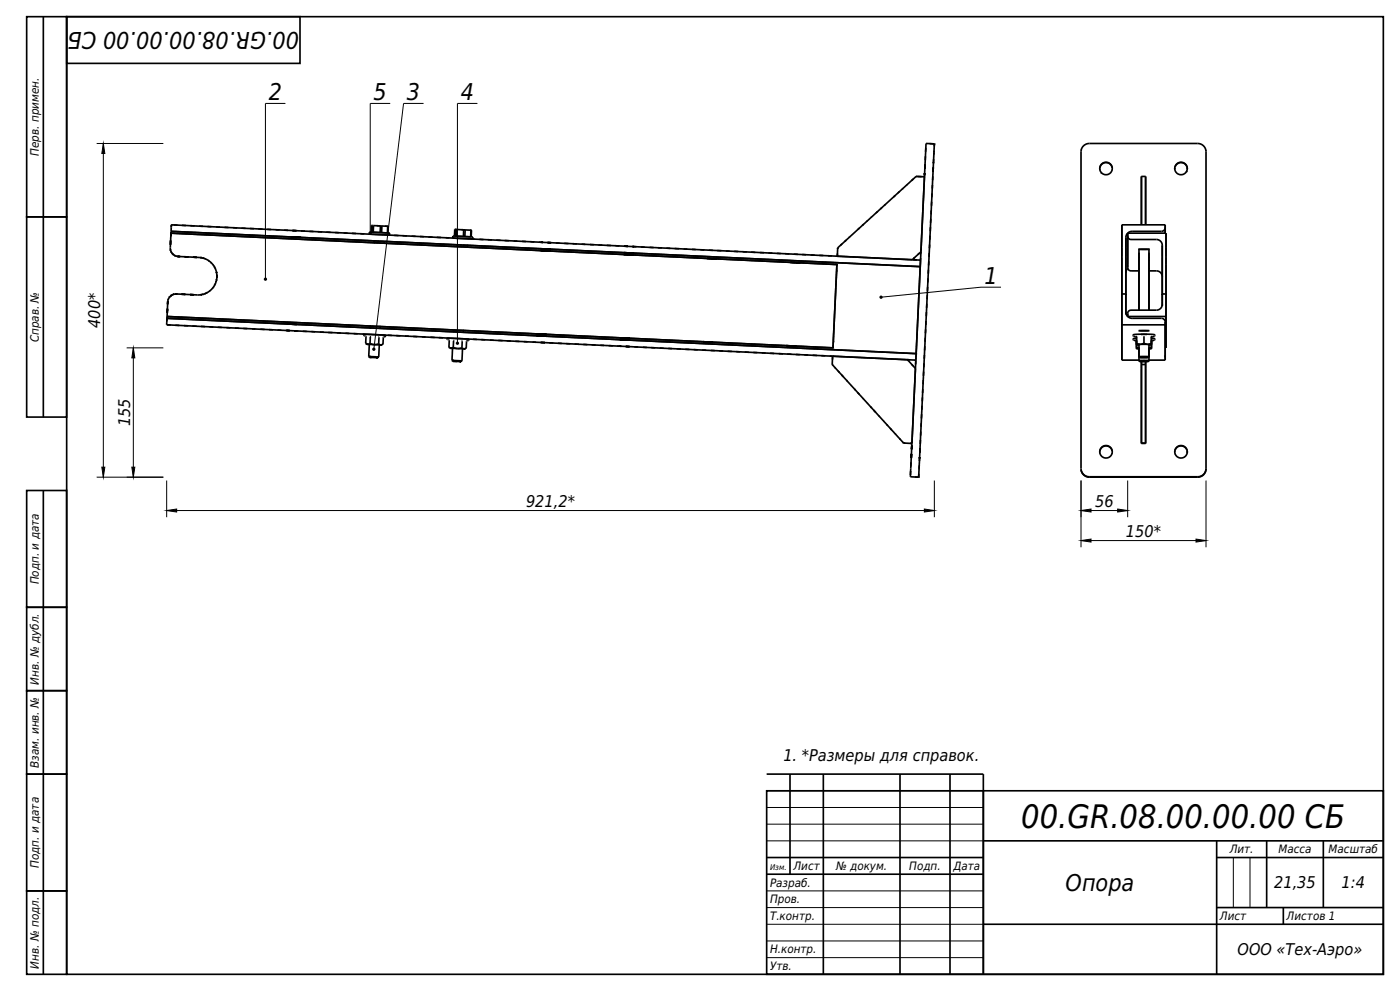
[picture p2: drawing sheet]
<svg xmlns="http://www.w3.org/2000/svg" width="420mm" height="297mm" viewBox="0 0 420 297" stroke-linecap="round" stroke-linejoin="round" font-family="sans-serif">
<g fill="none" stroke="#000" stroke-width=".5">
<path d="M8 5h12v60h-12zM13 5v120M20 5h395v287h-395zM20 5h70v14h-70zM268.6 58.6l-.5 .4M269.8 57.4l-.4 .4M270.9 56.5l-.2 .2M272.2 55.3l-.2 .1M274 53.7l-.5 .4M274.8 52.9h1.7a.57 .57 0 0 1 .8 .1 .57 .57 0 0 1 0 .7l-1 21.8-2.1 1.9a2.27 2.27 0 0 1-2.1 .4l-20.9-1M274.8 52.9l-23.5 21.4M274.8 52.9h.1"/>
<path d="M275.3 52.9h1.2M277.4 52.4v-.5l-.1 1M277.5 50.5v-1.2v1.2M277.6 46.8v1.2M277.7 45.5l-4.6 96.8a.44 .44 0 0 0 .1 .6 .44 .44 0 0 0 .6 0l1.8 .1M277.7 44.3v1.2M278.9 43.1h1.2M279.6 57.9v1.2M279.7 55.4v1.1M279.8 52.8v1.2M280 50.2l-.1 1.3zM280.1 47.7l-.1 1.2v-.2"/>
<path d="M280.2 45.6v.8M280.2 45.6l-4.5 94.9M280.2 45.2v.4M280.3 43.1l-1.9-.1a.61 .61 0 0 0-.7 .3 .61 .61 0 0 0 .1 .7l-.1 1.5M280.3 43.1v.8M280.3 43.1l-.1 2.5M324.4 44.9v.1M325 43.8l.8-.6 1-.2h32.5l1.4 .5 1 1.2 .1 95.7-.5 1.4-1.2 .9-33.5 .2-1.3-.5-.9-1.2-.1-95.7 .1-.8zM329.9 50.7l.1 .3M330.3 51.8l.2 .2M333.7 50.3l-.7-1.2-1.3-.4-1.2 .6-.6 1.2M333.7 50.9l-.1 .1"/>
<path d="M342.4 53v14.3M342.4 52.9v.1M342.4 52.9h1.3M342.4 52.9v14.5M342.4 53h.1M343.7 52.9v14.4M343.7 52.9v14.5M352.4 50.5v.1M352.4 50.3v.4M352.5 50.1l.8-1.1 1.4-.2 1.1 .7 .4 1.2M356.1 51.2l-.2 .4M356.2 50.5v.1"/>
<path d="M361.7 45.1l.1 .1M8 65h12v60h-12zM51.1 74.8l.1 .2M51.2 72.1l-.1 1.2zM51.3 75.3v.1M51.3 69.9v.9M51.3 69.9l60.9 2.8M51.3 69.9l199.8 9.4M51.3 69.9l-.1 5.2 .8 1.2 1.5 .6M51.3 69.6l-.1 1.2M51.3 69.3l-.1 1.5M51.3 69.3l61 2.9"/>
<path d="M51.4 75.5v.1M51.4 67.4v.7M51.4 67.4l-.1 1.9M51.4 67.4l224 10.5a.51 .51 0 0 1 .7 .1 .51 .51 0 0 1 0 .6v1.3l-224.8-10.6M51.5 75.8h.1M51.6 75.9h.1M51.7 76l.2 .2M52 76.3h.1M52.1 67.4l1.2 .1M52.1 76.4h.1M52.3 76.5l.1 .1M52.5 76.6l.1 .1"/>
<path d="M52.7 76.7l.2 .1M53.2 76.8l.3 .1M53.5 76.9h.5M53.5 76.9l6.6 .3 1.9 .6 1.3 .8 1 1.3 .6 1.4 .2 1.5-.3 1.6-.6 1.4-1 1.2-1.4 .9-2.2 .5-6.7-.3M54.6 67.5l1.2 .1M55.4 77h1.1M57.1 67.6l1.3 .1M57.9 77.1h1.1M59.7 67.8h1.2M60.2 77.2h.3M60.8 77.3l.2 .1M61.2 77.4l.1 .1"/>
<path d="M61.5 77.6h.1M62.2 67.9h1.2M62.5 78.1l.1 .1M63.4 78.8h.1M63.8 79.3h.1M64.1 79.6v.1M64.3 80l.1 .1M64.8 68l1.2 .1M67.4 68.1l1.1 .1M70 68.3h1.1M72.5 68.4h1.1M75 68.5h1.2"/>
<path d="M77.5 68.6l1.3 .1M80.2 68.7l1.1 .1M82.7 68.9h1.2M85.2 69h1.2M87.3 71l1.5 .1zM87.7 69.1h1.2zM88.8 71.1l1.5 .1zM88.9 69.1h.1M90.3 69.2h.1M90.3 69.2l1.2 .1M92.9 69.3l1.1 .1M95.4 69.5h1.2"/>
<path d="M97.9 69.6h1.2M100.6 69.7h1.1M103.1 69.8l1.2 .1M105.6 69.9l1.2 .1M108.1 70.1h1.2M110.7 70.2h.1M111.2 69.6h.1M111.5 67.6h.1M111.5 67.6l-.1 1.6a.24 .24 0 0 0 0 .4 .24 .24 0 0 0 .3 0M111.5 67.6h.3M111.7 69.6h.3M111.8 67.6h.3"/>
<path d="M111.8 67.6l-.1 2M112 69.6l2 .1M112.1 67.6l-.1 2M112.1 67.6l2 .1M112.3 72.1l-.1 .8M112.3 72.7l2.9 .2M112.4 72.2h-.2l3.1 .1M113 67.7h1.2M114 69.7h.5M114.1 67.7h.5M114.1 67.7l-.1 2M114.5 69.7l1.7 .1"/>
<path d="M114.6 67.7l-.1 2M114.6 67.7l1.7 .1M115.2 72.3v.6M115.3 72.9l135.8 6.4M115.3 72.3l24.8 1.2M115.5 67.8h1M116.3 67.8h.2M116.3 67.8l-.1 2M116.4 69.8h.5M116.5 67.8l-.1 2h-.2M116.8 70.5h.1M116.8 70.5h.2"/>
<path d="M116.9 69.8l-5.5-.2a.4 .4 0 0 0-.5 .1 .4 .4 0 0 0 .1 .5 .4 .4 0 0 0 .5 0l5.3 .3M116.9 69.8l-.1 .7M118.3 70.5l1.2 .1M120.8 70.6l1.2 .1M123.5 70.8h1.1M126 70.9h1.2M128.5 71l1.3 .1M131 71.1l1.3 .1M133.7 71.3h1.1M136.4 70.8h.3M136.4 68.8h.7M136.4 68.8l-.1 1.9"/>
<path d="M136.4 68.8h.4M136.7 70.8h.2M136.8 68.8h.2M136.8 68.8l-.1 2M136.9 70.8l2.1 .1M137 68.8l-.1 2M137 68.8l2.1 .1M137.2 73.3v.7M138.5 68.9h1.2M139 70.9h.4M139.1 68.9h.4M139.1 68.9l-.1 2"/>
<path d="M139.4 70.9l1.8 .1M139.5 68.9l-.1 2M139.5 68.9l1.8 .1M140.2 73.5l135.8 6.4M140.2 73.4v.8M141 69h.4M141.2 71h.1M141.3 69h.1M141.3 69l-.1 2M141.4 69v1.9M141.8 71.6h.1M141.8 71h.1"/>
<path d="M141.8 71l-5.4-.2a.4 .4 0 0 0-.5 .1 .4 .4 0 0 0 .1 .5 .4 .4 0 0 0 .5 0l5.3 .2M141.8 71v.6M141.8 71.6l.6 .1M143.9 71.7l1.1 .1M146.4 71.9h1.2M148.9 72h1.3M151.4 72.1h1.3M154.1 72.2l1.1 .1M156.6 72.3l1.2 .1M159.1 72.5h1.2M161.6 72.6h1.3M162.1 75.1l1.6 .1z"/>
<path d="M162.2 74.5l1.5 .1zM162.3 72.6h.6zM163.7 75.2h1.5zM163.7 74.6l1.5 .1zM164.2 72.7h1.2M164.3 72.7h1zM166.8 72.8l1.1 .1M169.3 72.9l1.2 .1M171.8 73l1.3 .1M174.5 73.2h1.1M177 73.3h1.2M179.5 73.4l1.2 .1"/>
<path d="M182 73.5l1.3 .1M184.6 73.7h1.2M187.1 76.3h1.5zM187.1 75.7l1.6 .1zM187.2 73.8h1.1M187.2 73.8h1.2zM188.6 76.3l1.6 .1zM188.7 75.8l1.5 .1zM189.7 73.9h.6zM189.8 73.9h1.1M192.3 74l1.1 .1M194.9 74.1l1.1 .1"/>
<path d="M197.4 74.3h1.2M199.9 74.4h1.2M202.4 74.5h1.3M205.1 74.6l1.1 .1M207.6 74.7l1.1 .1M210.1 74.9h1.2M212.1 77.4l1.5 .1zM212.7 75h1.1M213.6 77.5l1.5 .1zM215.2 75.1h1.2M217.8 75.2l1.1 .1M220.3 75.3l1.2 .1"/>
<path d="M222.8 75.4l1.3 .1M225.3 75.6h1.3M228 75.7h1.2M230.5 75.8l1.2 .1M233 75.9l1.2 .1M235.6 76l1.2 .1M237.1 78.6l1.5 .1zM238.2 76.2h1.1M238.6 78.7l1.5 .1zM240.7 76.3h1.1M243.2 76.4l1.2 .1M245.8 76.5l1.2 .1"/>
<path d="M248.4 76.7h1.2M250.9 76.8h.3M251.1 79.3l-.1 1.9M251.1 79.3l-1.2 25M251.2 76v.8M251.3 74.3v.3M251.3 74.3l-.1 2.5M252.6 73.1l-.5 .5M253.9 72l-.5 .4M254.9 71l-.2 .2M257.9 68.3l-.5 .5M259.1 67.2l-.4 .4"/>
<path d="M260.2 66.2l-.2 .2M261.5 65l-.1 .1M263.3 63.4l-.5 .4M264.5 62.3l-.4 .3M265.6 61.3l-.2 .2M273.8 77.9h1.3M274.5 77.1l-.4 .4M275.8 75.9l-.4 .4M276.1 79.9l-1.3 26.1M276.2 77.4v.5M276.3 75.5v.5M278.6 78.3v1.2"/>
<path d="M278.8 75.8l-.1 1.2M278.9 73.3l-.1 1.1M279 70.6v1.3M279.1 68.1v1.2M279.2 65.6v1.2M279.4 63.1l-.1 1.1M279.5 60.5l-.1 1.1M336.6 67.4v21v-.3M336.6 67.4h13M336.6 67.4v10.6M336.6 78v29.9M336.6 78h.1"/>
<path d="M337.8 71.2v17.2v-.3M337.8 71.2v10.6M338.3 70.8l.2 .6 .7 .4h8.2l.9 .6 .4 1.1M338.3 69.9v.9M338.3 69.9v10.3M338.3 69.9h11.5M338.3 70.8v9.4M341.7 74.7v18.3M341.7 74.7h3M341.7 78.2l.1 .1M341.7 77.1h.1M341.7 75.9h.1"/>
<path d="M341.7 75.9v17M341.7 77v.1M341.7 78.2h.1M341.8 79.4h-.1M341.8 78.2h-.1M341.8 77l-.1 .1M341.8 75.9h-.1M344.6 79.4h.1M344.6 78.2h.1M344.6 77l.1 .1M344.6 75.9h.1M344.7 75.9v17"/>
<path d="M344.7 74.7v18.3M344.7 78.2l-.1 .1M344.7 77.1h-.1M344.7 75.9h-.1M344.7 75.8v.1M344.7 77v.1M344.7 78.2h.1M348.7 73.5v14.9v-.3M348.7 73.5v9.4M349.6 68.2l-.3 .8-.7 .3-9.5 .1-1 .7-.3 1.1M349.6 67.4v.8M349.6 67.4v2.4"/>
<path d="M349.6 68.2v1.8M349.8 69.9v34.4M349.8 69.9v18.5v-.3M50.1 97.4h1.2M50.1 95.4l85.9 4M50.1 95.4l-.1 1.2a.5 .5 0 0 0 0 .7 .5 .5 0 0 0 .7 .1l224 10.5h-.3M50.1 95.4l224.7 10.6M50.1 95.1v1.2M50.1 94.9l63.9 3M50.1 94.9l199.8 9.4M50.1 94.8v.1M50.1 94.8v.6"/>
<path d="M50.2 92.5v1.2M50.2 92.5v1.2zM50.3 90.5v.7M50.3 90.5l-.2 4.4M50.3 90.3v.2M50.5 89.8l-.1 .1M50.6 89.5h.1M50.9 89l-.1 .2M51.4 88.5l-.2 .2M51.6 88.4l-.1 .1M51.9 88.3h-.1M52.3 88.2h-.3"/>
<path d="M52.6 97.5h1.2M52.9 88.1h-.3M52.9 88.1h.2M52.9 88.1l-1 .2-.7 .4-.6 .8-.3 1M54.4 88.2h1.2M55.2 97.6l1.3 .1M57 88.3h1.2M57.7 97.7l1.3 .1M60.3 97.8l1.2 .1M60.5 88.3h-.3M61 88.2h-.2M61.3 88.1h.1"/>
<path d="M61.7 87.9l-.1 .1M62 87.8l-.2 .1M62.2 87.7h-.1M62.8 98h1.2M62.9 87.2v.1M63.9 86.2v.1M64.1 85.9h.1M64.4 85.5h-.1M64.4 80.2l.1 .1M64.5 85.3h.1M64.6 80.5v.1M64.6 85v.1"/>
<path d="M64.9 84.3l-.1 .2M64.9 81.5l.1 .3M65 83.8l-.1 .2M65.1 82.4v.8M65.4 98.1h1.1M68 98.2h1.1M70.5 98.3l1.1 .1M73 98.4l1.2 .1M75.6 98.6h1.1M78.1 98.7h1.3M80.7 98.8h1.2M83.2 98.9l1.2 .1"/>
<path d="M85.7 99l1.2 .1M85.9 99l1 .1zM86 97.1l1.6 .1zM87.6 97.2h1.5zM88.3 99.2h.7zM88.3 99.2h1.2M90.9 99.3h1.1M93.5 99.4h1M96 99.5l1.1 .1M98.5 99.6l1.2 .1M101.1 99.8h1.2M103.6 99.9h1.2"/>
<path d="M106.1 100h1.2M111.1 97.7l-.1 .7M114 97.9l22 1M114.1 97.7l-.1 .8M136 99.4l2.9 .2M136 98.9l2.9 .1M136 98.8v.7M138.9 99.6l135.9 6.4M139 99l110.9 5.3M139 99v.7M250.9 81.2h.1M251 81.2l-1.1 23.1"/>
<path d="M277.7 98.7l-.1 1.2M277.8 96.2v1.2M277.9 93.5v1.3M278.1 91l-.1 1.3M278.2 88.5l-.1 1.2M278.3 86l-.1 1.1M278.4 83.4v1.2M278.5 80.9v1.1M336.6 88.1v9.2M336.6 97.3v10.6M336.6 97.3h13M336.6 88.1h1.2"/>
<path d="M337.8 93.5l.3 1.1 1 .7 9.5 .1 .7 .4 .3 .7M337.8 88.1v5.4M337.8 81.8v12.4v-.7M338.3 94.9h11.5M338.3 80.2l.2 .6 .5 .3 2.7 .1M338.3 94.9h.1M338.4 80.3l-.4 .6-.2 .9M341.7 99.1h3M341.7 80.6h.1M341.7 80.5v.1M341.7 99v.1M341.8 80.6h-.1"/>
<path d="M344.6 81.2l3 .1 .8 .6 .3 1M344.6 80.6h.1M344.7 80.6h-.1M344.7 80.5v.1M344.7 99v.1M348.7 88.1v3.1M348.7 91.2l-.4 1.1-1 .6-8.3 .1-.6 .6-.1 1.3M348.7 82.9v8.7M348.7 91.2v.5M348.7 88.1h1.1M349.6 97.3v10.6M349.6 96.5v.8"/>
<path d="M349.6 96.5v10.6M349.8 88.1v6.8M349.8 94.9v9.4M108.7 100.1h.5M109.7 102.9l.3 .3M109.7 102.9l.6 .3M109.9 103l.4 .2M110.3 103.2l2 .1M110.6 103.2h.2M110.7 103.1l-.1 .1M110.8 103.1l-.2 3.7 .3 .3M111 102.9l-.7 .3"/>
<path d="M111 102.9l1.3 .4M111 100.8v2.1M111.2 106.9l-.6-.1 2.5 .1M111.5 107.1h-.6l2.5 .1h-.6M112.3 103.3l1.9 .1M113.1 106.9l.5 .1zM113.6 103l-1.3 .3M113.6 103l.6 .4M113.8 100.9l-.2 2.1M113.8 103.2l-.2 3.8-.2 .2M113.8 103.2l.1 .1M113.9 103.4h.3"/>
<path d="M114.1 103.4h.1M114.2 103.4h.3zM114.5 103.4h-.3M114.8 103.1l-.1 .1M114.9 103.1l-.7 .3M114.9 103.1l-.1 .1M115.1 101l-.2 2.1M115.2 101l.4-.2v-.3l-6.3-.3-.1 .3 .6 .4-.1 2M116.4 100.5h1.1M118.9 100.6h1.2M121.5 100.7l1.2 .1M124 100.8l1.2 .1"/>
<path d="M126.6 101h1.1M129.1 101.1h1.3M131.6 101.2h1.3M134.3 101.8l-.2-.3 .3-.2 6.2 .4v.3l-.4 .2M134.4 101.8l.4 .3-.1 1.9M134.7 104l.2 .2-.2-.1M134.7 104l.6 .4M135 104.4h.3zM135.1 104.3l.2 .1M135.3 104.4h.5M135.3 104.4l2 .1M135.6 104.3l-.3 .1"/>
<path d="M135.8 104.2l-.2 3.8 .2 .3M136 104.1l-.7 .3M136 104.1l1.3 .4M136 102v2.1M136.2 108h-.6l3 .2-.6-.1M137.1 108.3h-1.3l2.5 .1h-.5M137.3 104.5l1.9 .1M138.6 104.2l-1.3 .3M138.6 104.2l.6 .4M138.7 102.1l-.1 2.1M138.8 104.3l-.2 3.9-.3 .2M138.8 104.5h.1"/>
<path d="M138.8 104.4l.1 .1M139.2 104.6h.1M139.2 104.6h.3zM139.3 104.6h-.1M139.6 104.4l-.1 .1M139.7 104.4l-.2 .2M139.8 104.4h.1M139.9 104.3l-.7 .3M139.9 104.3h.1M140.1 102.2l-.2 2.1M141.9 101.7h1.1M144.4 101.8h1.2"/>
<path d="M147 101.9l1.1 .1M149.5 102l1.3 .1M152 102.2h1.3M154.6 102.3h1.2M157.1 102.4h1.2M159.7 102.5l1.1 .1M160.9 102.6h.1M160.9 100.6l1.6 .1zM161 100.1h1.5zM162.2 102.6l1.3 .1zM162.5 100.7l1.5 .1zM162.5 100.1l1.5 .1z"/>
<path d="M164.8 102.8h1.2M167.4 102.9h1.1M169.9 103h1.2M172.4 103.1l1.3 .1M175 103.2l1.2 .1M177.5 103.4h1.2M180.1 103.5h1.1M182.6 103.6l1.3 .1M185.2 103.7l1.2 .1M185.8 103.7l.6 .1zM185.9 101.8l1.5 .1zM185.9 101.2l1.6 .1z"/>
<path d="M187.4 101.9h1.6zM187.5 101.3l1.5 .1zM187.7 103.8l1.2 .1zM187.8 103.8l1.1 .1M190.3 104h1.1M192.9 104.1h1.1M195.4 104.2h1.2M197.9 104.3l1.2 .1M200.5 104.4l1.1 .1M203 104.6h1.3M205.6 104.7h1.2M208.1 104.8h1.2"/>
<path d="M210.7 104.9l1.1 .1M210.9 102.4l1.5 .1zM212.4 102.5l1.6 .1zM213.3 105l1.1 .1M215.8 105.2h1.1M218.3 105.3h1.2M220.9 105.4h1.2M223.4 105.5l1.3 .1M226 105.6l1.2 .1M228.5 105.8h1.2M231 105.9h1.2M233.6 106l1.3 .1"/>
<path d="M235.9 103.6l1.5 .1zM236.2 106.1l1.2 .1M237.4 103.7h1.5zM238.8 106.2l1.1 .1M241.3 106.4h1.2M243.8 106.5h1.3M246.4 106.6h1.2M248.9 106.7l.9 .1M249.7 109.2l21.4 23.6M249.7 109.1v.1M249.8 106.8l-.1 2.4M249.8 106.8l-.1 1"/>
<path d="M249.8 106.8l22.5 1M250.5 110.1l.1 .2M251.4 111.2l.4 .4M252.5 112.4l.5 .5M254 114l.2 .2M255.4 115.5v.1M256.3 116.6l.3 .3M257.3 117.6l.5 .6M258.9 119.4l.1 .1M272.2 107.8h.8M272.3 107.8l1.9 2.1a2.27 2.27 0 0 1 .4 2.1l-1 20.8M272.3 107.8l.2 .3"/>
<path d="M273.6 109.3l.4 .4M274.7 108v1.2M274.8 106v1.8M276.7 119.1v1.2M276.8 116.6v1.2M277 113.9l-.1 1.3M277.1 111.4l-.1 1.3M277.2 108.9v1.2M277.3 106.4v1.1M277.5 103.8l-.1 1.2M277.6 101.2l-.1 1.2M336.6 107.9h5.2"/>
<path d="M340.7 101l-.7-.3v-.3l3.2-.3 3.2 .3v.3l-.8 .3M340.8 100.8l.1 2.1M340.8 100.9l.1 2.1M340.8 102l.1 2.1M340.8 102.1l.1 2.1M340.8 101l.1 .2M340.8 102.2l.1 .1M340.9 102.9l1.2 .3M340.9 103l.8 .3M340.9 103v.3M340.9 102.9v.4M340.9 103.3l.9 .1"/>
<path d="M340.9 104.1l.9 .3M340.9 104.2l.8 .3M340.9 104.2v.3M340.9 104.1v.4M340.9 104.5h.9M341.1 101.4l-1.1 .2 .1 .3 .6 .3M341.7 103v3.9l.2 .3M341.7 104.2v3.9l.2 .2M341.8 104.4l-.9 .1M341.9 107.2h2.5zM341.9 108.3h2.5zM342.1 103.2l-1.2 .1"/>
<path d="M342.1 103.2h2.2M342.3 100.2h1.8M342.4 110.4v22.5M342.4 109.2h1.3M342.4 109.2v23.6M342.4 108.3v.9M342.4 108.5v1.9M342.4 110.4h.1M343.2 100.7v2.2M343.2 102.9l-1.1 .3M343.2 102.9l1.1 .3M343.7 108.5v24.4"/>
<path d="M343.7 109.2v23.6M343.7 108.3v.9M344.3 103.2l1.1 .1M344.4 106.9h.3h-3l.5 .1M344.4 108.1h.3h-3h.4M344.6 104.4l.8 .1M344.6 107.9h5M344.7 103.2v3.7l-.3 .3M344.7 104.4v3.7l-.3 .2M345.3 101.4l1.1 .2-.1 .3-.7 .3M345.4 102.9l-1.1 .3M345.4 102.9v.4"/>
<path d="M345.4 103v.3M345.4 103l-.7 .3M345.4 103.3l-.8 .1M345.4 104.1l-.8 .3M345.4 104.1v.4M345.4 104.2v.3M345.4 104.2l-.7 .3M345.4 104.5h-.8M345.6 101l-.2 .2M345.6 102.2l-.2 .1M345.6 100.8l-.2 2.1M345.6 100.9l-.2 2.1"/>
<path d="M345.6 102l-.2 2.1M345.6 102.1l-.2 2.1M349.4 106.5l.2 .6M349.6 104.3h.2M349.6 107.1v.8M260.2 120.8l.1 .2M261.1 121.9l.4 .4M262.1 122.9l.6 .7M263.7 124.6l.2 .3M265.1 126.2v.1M266 127.3l.3 .3M267 128.3l.5 .6"/>
<path d="M268.6 130.1l.1 .1M269.9 131.5l.2 .2M270.9 132.5l.2 .3M271.1 132.8l2.4 .1h-.5M271.1 132.8h.5M273.3 138.5v1.3M273.4 137.3v-1.3v1.3M273.5 133.5v1.1zM275.8 139.5l-.1 1M275.9 137v.4M275.9 137l-.1 1.2M276 134.4v1.2"/>
<path d="M276 134.3v1.3M276.1 131.9v1.1M276.2 129.4v1.1M276.4 126.8l-.1 1.1M276.5 124.1l-.1 1.3M276.6 121.6v1.2M329.9 135.6l.1 .2M333.7 135.8l-.1 .2M333.7 135.2l-.7-1.2-1.3-.4-1.2 .6-.6 1.2M342.4 132.9h1.3M342.4 132.8h1.3M342.4 132.8v.1"/>
<path d="M343.7 132.8v.1M352.5 135.2l-.1 .3M352.5 136v.1M356.1 134.9l-.7-.9-1.1-.4-1.1 .4-.7 1M356.1 135.1l.1 .7M356.2 135.4v.1M8 147h12v35h-12zM13 147v145M273.2 141.1l-.1 1.2M274.4 143h1.2M275.6 142v1M275.7 140.5v.2"/>
<path d="M275.7 140.5l-.1 2.5M361.8 140.4l-.1 .9-.6 .9-.8 .6-1 .2h-32.7l-1.5-.7-.5-.6-.3-.9M8 182h12v25h-12zM8 207h12v25h-12zM8 232h12v35h-12zM230 237h185v55h-185zM230 232h65v60M237 232v30M247 232v60M270 232v60M285 232v60M230 257h65"/>
<path d="M295 252h120M365 257h50M365 252v40M380 252v20M397 252v20M8 267h12v25h-12zM230 262h65M295 277h120M365 272h50M385 272v5"/>
<circle cx="331.8" cy="50.5" r="1.87"/>
<circle cx="354.3" cy="50.5" r="1.87"/>
<circle cx="331.8" cy="135.4" r="1.87"/>
<circle cx="354.3" cy="135.4" r="1.87"/>
</g>
<g fill="none" stroke="#000" stroke-width=".3">
<path d="M85.6 31h-6v52.7M117.1 31h-6v38.9M127.1 31h-6l-9 73.7M143.2 31h-6v71.9M29 43h20M31 43v100M300.3 86.1h-6l-30 3M38 104.3h11M40 104.3v38.7M29 143h20M50 144v11M50 153h230.3"/>
<path d="M280.3 144v11M324.3 153h14M324.3 144v20M338.3 144v11M361.8 144v20M324.3 162h37.5M230 237h65M230 252h65M230 247h65M230 242h65M370 257v15M375 257v15"/>
<path d="M230 277h65M230 272h65M230 267h65M230 292h65M230 287h65M230 282h65"/>
</g>
<path d="M31 43l.5 3h-.9zM40 104.3l.4 3h-.9zM30.6 140h.9l-.5 3zM39.5 140h.9l-.4 3zM50 153l3-.4v.9zM277.3 152.6l3 .4-3 .5zM324.3 153l3-.4v.9zM335.3 152.6l3 .4-3 .5zM324.3 162l3-.4v.9zM358.8 161.6l3 .4-3 .5z" fill="#000" stroke="#000" stroke-width=".3"/>
<g fill="#000">
<circle cx="111.1" cy="69.9" r=".5"/>
<circle cx="79.6" cy="83.7" r=".5"/>
<circle cx="264.3" cy="89.1" r=".5"/>
<circle cx="112.1" cy="104.7" r=".5"/>
<circle cx="137.2" cy="102.9" r=".5"/>
</g>
<text font-size="9.7" x="306.4" y="248">00.GR.08.00.00.00 СБ</text>
<g font-size="6.9">
<text x="89.7" y="9.5" transform="rotate(-180 89.7 9.5)">00.GR.08.00.00.00 СБ</text>
<text x="80.6" y="30">2</text>
<text x="112.1" y="30">5</text>
<text x="122.1" y="30">3</text>
<text x="138.2" y="30">4</text>
<text x="295.3" y="85.1">1</text>
<text x="319.7" y="267">Опора</text>
</g>
<g font-size="4.9">
<text x="30" y="98.3" transform="rotate(-90 30 98.3)">400*</text>
<text x="39" y="127.8" transform="rotate(-90 39 127.8)">155</text>
<text x="157.8" y="152">921,2*</text>
<text x="328.5" y="152">56</text>
<text x="337.8" y="161">150*</text>
<text x="235" y="228">1. *Размеры для справок.</text>
<text x="382.2" y="266.3">21,35</text>
<text x="402.5" y="266.3">1:4</text>
<text x="371.3" y="286.3">ООО «Тех-Аэро»</text>
</g>
<g font-size="3.5">
<text x="11.6" y="46.7" transform="rotate(-90 11.6 46.7)">Перв. примен.</text>
<text x="11.6" y="102.6" transform="rotate(-90 11.6 102.6)">Справ. №</text>
<text x="11.6" y="175.1" transform="rotate(-90 11.6 175.1)">Подп. и дата</text>
<text x="11.6" y="205.2" transform="rotate(-90 11.6 205.2)">Инв. № дубл.</text>
<text x="11.6" y="230.1" transform="rotate(-90 11.6 230.1)">Взам. инв. №</text>
<text x="368.9" y="255.8">Лит.</text>
<text x="383.5" y="255.8">Масса</text>
<text x="398.6" y="255.8">Масштаб</text>
<text x="11.6" y="260.1" transform="rotate(-90 11.6 260.1)">Подп. и дата</text>
<text x="238" y="260.8">Лист</text>
<text x="250.8" y="260.8">№ докум.</text>
<text x="272.8" y="260.8">Подп.</text>
<text x="231" y="265.8">Разраб.</text>
<text x="231" y="270.8">Пров.</text>
<text x="231" y="275.8">Т.контр.</text>
<text x="366" y="275.8">Лист</text>
<text x="386" y="275.8">Листов 1</text>
<text x="231" y="285.8">Н.контр.</text>
<text x="11.6" y="290.3" transform="rotate(-90 11.6 290.3)">Инв. № подл.</text>
<text x="231" y="290.8">Утв.</text>
</g>
<text font-size="3.4" x="286" y="260.8">Дата</text>
<text font-size="2.4" x="231" y="260.8">Изм.</text>
</svg>
